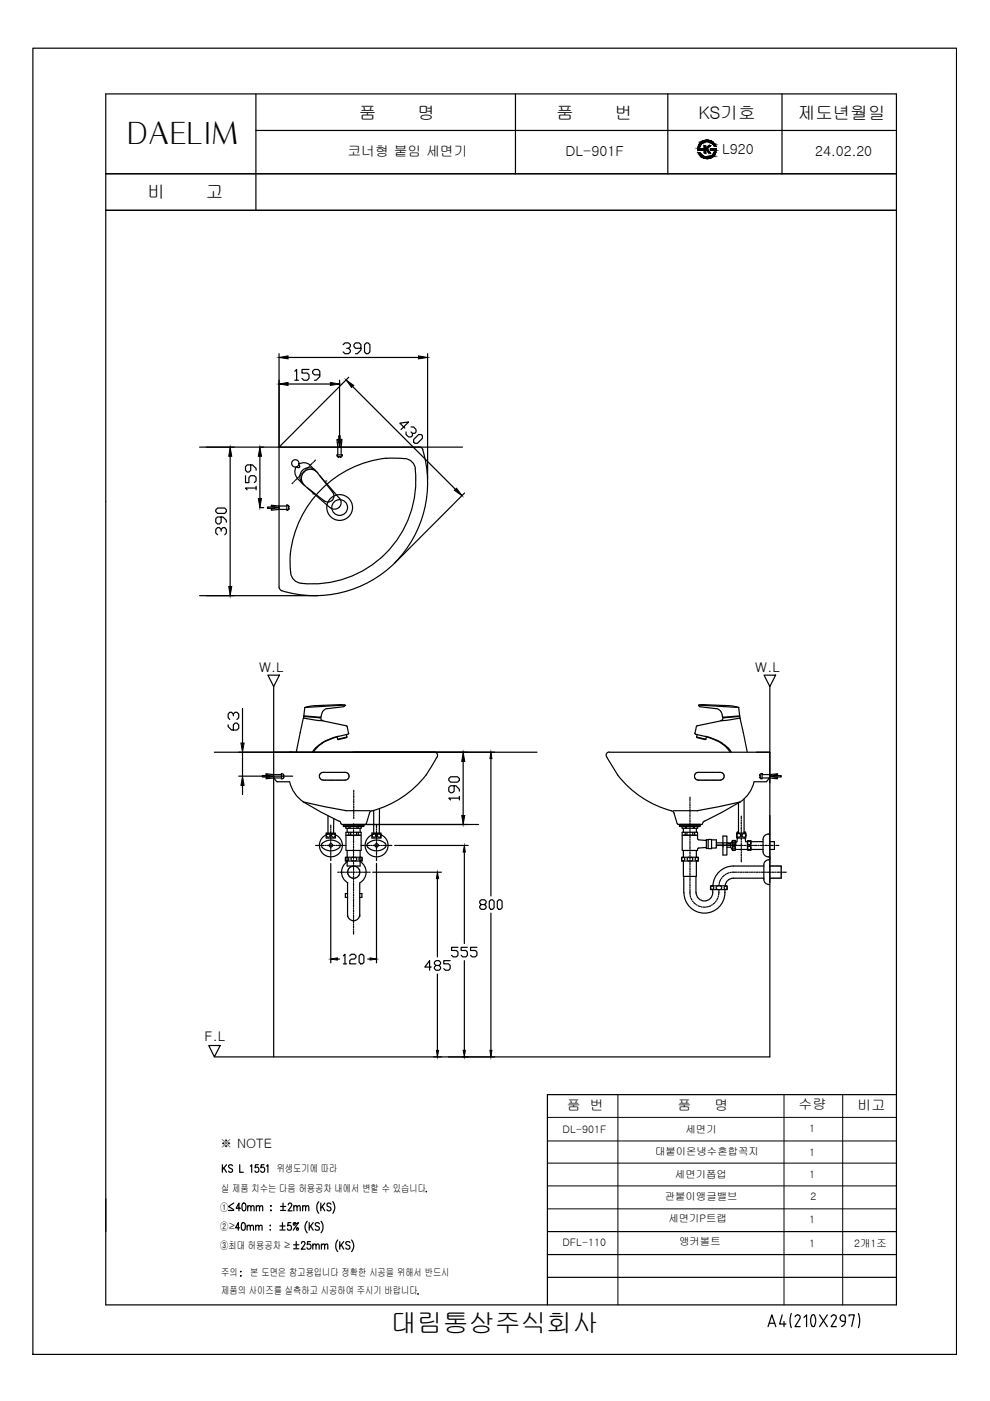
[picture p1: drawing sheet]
<svg xmlns="http://www.w3.org/2000/svg" width="210mm" height="297mm" viewBox="0 0 210 297" stroke-linecap="round" stroke-linejoin="round" font-family="sans-serif">
<!-- layer: YA -->
<g fill="none" stroke="#000" stroke-width=".25">
<path d="M7 10.2h195.8v277h-195.8zM22.4 19.9h167.7v256.8h-167.7zM54.3 19.9v24.7M109.3 19.9v17M141.6 19.9v17M165.8 19.9v17M22.4 36.8h167.7M54.3 27.7h135.8M148.1 32.4h.3a1.64 1.64 0 0 0 1.8 .9 1.64 1.64 0 0 0 1.3-1.5h-.8v-.2h1.1a1.92 1.92 0 0 1-1.5 2 1.92 1.92 0 0 1-2.2-1.2zM148.4 30.5a2.02 2.02 0 0 1 3.4 .5h-.3a1.63 1.63 0 0 0-1.8-1 1.63 1.63 0 0 0-1.4 1.6h.6v.2h-.9v-.7zM149.3 30.9h.3v.6l.6-.6h.5l-.9 .6 .9 .9h-.5l-.4-.7-.2 .2v.5h-.3zM22.4 44.6h167.7"/>
<path d="M190.1 232.1h-74v44.6M116.1 270.8h74M116.1 266h74M116.1 261.1h74M165.8 278.8l-.5 1.9h1.4M167.8 278.5l-.3 1.5 .3 1.5M168.6 279.2a.54 .54 0 0 1 .7-.4 .54 .54 0 0 1 .3 .8l-1 1.7h1.1M170.5 279.3l.5-.5v2.5M172.1 278.9a2.31 2.31 0 0 0 0 2.2M172.1 278.9l.3-.2 .3 .2M172.7 278.9a2.31 2.31 0 0 1 0 2.2M173.8 278.8l1.6 2.5"/>
<path d="M175.4 278.8l-1.6 2.5M176.2 279.2a.54 .54 0 0 1 .8-.4 .54 .54 0 0 1 .2 .8l-1 1.7h1.1M178.1 279.3v.3M178.2 279.3a.53 .53 0 0 1 .5-.5 .53 .53 0 0 1 .5 .5M178.2 279.6v.3l.5 .2M179.2 279.3v.8M180 279.1v-.3h1.1l-.5 2.4M182 278.5l.3 1.5-.3 1.5M162.8 281.3l.8-2.5 .9 2.5M163.1 280.6h1.1M166.2 280.2v1.1M172.1 281.1l.3 .2 .3-.2"/>
<path d="M178.7 280.2h.5M179.3 280.1a1.25 1.25 0 0 1-.9 1.2"/>
</g>
<!-- layer: DIM -->
<path d="M116.1 236.9h74M131 232.1v44.6M166.2 232.1v44.6M178.7 232.1v44.6M116.1 256.3h74M116.1 251.4h74M116.1 246.6h74M116.1 241.9h74" fill="none" stroke="#000" stroke-width=".21"/>
<!-- layer: MAIN -->
<path d="M44.3 221.7h2.4l-1.2 2.4z" fill="none" stroke="#000" stroke-width=".25"/>
<!-- layer: 002 -->
<path d="M162 143.1h2.5l-1.3 2.5z" fill="none" stroke="#000" stroke-width=".25"/>
<g fill="none" stroke="#000" stroke-width=".25">
<path d="M59.2 94.8h29.6M88 99.4a21.9 21.9 0 0 1-24.2 24.3M89.6 95.3a24.2 24.2 0 0 1-5.9 24M83.7 119.3a24.2 24.2 0 0 1-24 6M56.8 143.1h2.5l-1.3 2.5zM58 159.5h34.1M58 145.6v78.5M92.2 159.5a.66 .66 0 0 1 .5 .4 .66 .66 0 0 1-.1 .7 21.2 21.2 0 0 1-13.7 11.3M129.1 159.4a.66 .66 0 0 0-.5 .4 .66 .66 0 0 0 .1 .8M160.4 159.5h2.8M163.2 145.6v78.5h-117.7M64.3 170l3.8 2.2 3.8 1.9"/>
<path d="M71.9 174.1l.3 .3M72.2 174.4l.1 .2M72.3 174.6l.3 .2h4.8M78.9 171.9l-.5 .2-.7 2.5-.3 .2M128.7 160.6l2.3 3.7M130.9 164.3a22 22 0 0 0 11.7 7.7l.3 .4 .7 2.2M143.6 174.6l.3 .2h4.8M149 174.4l-.3 .4M149.4 174.1l-.3 .3M156.9 170l-7.6 4.1"/>
</g>
<g fill="none" stroke="#000" stroke-width=".25">
<path d="M64.6 99.9l-.4 .3M64.9 99.6l-.2 .1M65.4 99.1l-.4 .3M65.7 98.8l-.2 .1M66.2 98.3l-.4 .3M66.4 98l-.1 .1M66.9 97.6l-.3 .2M62.2 102.3l-.3 .2M62.5 102l-.2 .1M63 101.5l-.4 .3M63.3 101.2l-.2 .1M63.8 100.7l-.4 .3"/>
<path d="M64.1 100.4l-.2 .1M66.9 179.3h.6M67.8 179.3h.2M68.2 179.3h.5M68.9 179.3h.2M69.3 179.3h.5M70 179.3h.3M70.1 174.9v.7M70.1 175.8v.2M70.1 176.2v.5M70.1 176.9v.2M70.1 177.3v.5"/>
<path d="M70.1 178v.2M70.1 178.4v.6M70.1 179.2v.2M70.1 179.6v.5M70.5 179.3h.5M71.2 179.3h.2M71.6 179.3h.5M72.3 179.3h.2M72.7 179.3h.7M75 174.7v.6M75 175.5v.2M75 176v.5"/>
<path d="M75 176.7v.2M75 177.1v.5M75 177.8v.2M75 178.2v.5M75 178.9v.2M75 179.3v.5M75 167.6v.4M75 168.2v.2M75 168.6v.5M75 169.3v.3M75 169.7v.5M75 170.4v.3"/>
<path d="M75 170.9v.5M75 171.6v.2M75 172v.5M75 172.7v.2M75 173.2v.3M76.6 179.3h.6M77.5 179.3h.2M77.9 179.3h.5M78.6 179.3h.2M79 179.3h.5M79.7 179.3h.3M79.8 174.9v.7"/>
<path d="M79.8 175.8v.2M79.8 176.2v.5M79.8 176.9v.2M79.8 177.3v.5M79.8 178v.2M79.8 178.4v.6M79.8 179.2v.2M79.8 179.6v.5M80.2 179.3h.4M80.8 179.3h.3M81.3 179.3h.5M82 179.3h.2"/>
<path d="M82.4 179.3h.7M146.3 169v.8M146.3 170v.2M146.3 170.4v.5M146.3 171.1v.2M146.3 171.5v.6M146.3 172.3v.2M146.3 172.7v.5M146.3 173.4v.2M146.3 173.8v.5M146.3 174.5v.2M146.3 174.9v.5"/>
<path d="M146.3 175.7v.2M146.3 176.1v.5M146.3 176.8v.2M146.3 177.2v.5M146.3 177.9v.2M146.3 178.3v.5M146.3 179v.3M146.3 179.5v.5M151.9 179.3h.7M152.8 179.3h.2M153.2 179.3h.5M153.9 179.3h.2"/>
<path d="M154.3 179.3h.5M155 179.3h.2M155.4 179.3h.5M156.2 179.3h.2M156.6 179.3h.5M157.2 173v.6M157.2 173.8v.2M157.2 174.3v.4M157.2 174.9v.2M157.2 175.4v.5M157.2 176.1v.2M157.2 176.5v.5"/>
<path d="M157.2 177.2v.2M157.2 177.6v.5M157.2 178.3v.2M157.2 178.7v.6M157.2 179.5v.2M157.2 179.9v.5M157.3 179.3h.2M157.7 179.3h.5M158.4 179.3h.2M158.8 179.3h.5M159.5 179.3h.3M160 179.3h.5"/>
<path d="M160.7 179.3h.2M161.1 179.3h.5M161.8 179.3h.2M162.2 179.3h.5M162.9 179.3h.2M163.4 179.3h.5M164.1 179.3h.2M164.5 179.3h.6M70.1 180.3v.2M70.1 180.7v.5M70.1 181.4v.2M70.1 181.8v.7"/>
<path d="M71.6 184.9h.3M72.1 184.9h.2M72.5 184.9h.6M73.3 184.9h.2M73.7 184.9h.5M74.4 184.9h.2M74.8 184.9h.5M75 180.1v.2M75 180.5v.4M75 181.2v.2M75 181.6v.5M75 182.3v.2"/>
<path d="M75 182.7v.5M75 183.4v.3M75 183.9v.5M75 184.6v.2M75 185v.5M75 185.7v.2M75 186.1v.5M75 186.8v.2M75 187.3v.5M75 188v.2M75 188.4v.5M75 189.1v.2"/>
<path d="M75 189.5v.5M75 190.2v.2M75 190.6v.5M75 191.4v.2M75 191.8v.4M75 192.5v.2M75 192.9v.5M75 193.6v.2M75 194v.5M75 194.7v.3M75 195.2v.5M75 195.9v.2"/>
<path d="M75 196.3v.5M75 197v.2M75 197.4v.6M75.5 184.9h.2M75.9 184.9h.5M76.7 184.9h.2M77.1 184.9h.5M77.8 184.9h.2M78.2 184.9h.3M79.8 180.3v.2M79.8 180.7v.5M79.8 181.4v.2"/>
<path d="M79.8 181.8v.7M146.3 180.2v.2M146.3 180.6v.5M146.3 181.3v.2M146.3 181.7v.5M146.3 182.4v.2M146.3 182.9v.5M146.3 183.6v.2M146.3 184v.5M146.3 184.7v.2M146.3 185.1v.5M146.3 185.8v.2"/>
<path d="M146.3 186.2v.5M146.3 187v.2M146.3 187.4v.5M146.3 188.1v.2M146.3 188.5v1.3M146.4 190v.2M146.5 190.4l.2 .5M146.8 191.1l.2 .1M147.1 191.4l.4 .3M147.6 191.8l.2 .1M148 192l.5 .2M148.7 192.2l.2 .1"/>
<path d="M149.1 192.3h.5M150 192.2l-.2 .1M150.7 192l-.5 .2M151 191.8l-.1 .1M151.6 191.4l-.4 .3M151.8 191l-.1 .2M152.2 190.4l-.2 .5M152.3 190v.2M152.4 188.6l-.1 1.2M152.5 187.5l-.1 .3M152.6 187.1l-.1 .2M152.8 186.5l-.2 .4"/>
<path d="M153.1 186.1l-.2 .2M153.6 185.6l-.4 .3M153.9 185.3l-.2 .2M154.5 185.1l-.4 .2M155 185h-.2M155.2 184.9h1M156.4 184.9h.3M156.9 184.9h.5M157.2 180.6v.2M157.2 181v.5M157.2 181.8v.2M157.2 182.1v.6"/>
<path d="M157.6 184.9h.2M158 184.9h.5M158.7 184.9h.2M159.2 184.9h.4M159.8 184.9h.2M160.3 184.9h.5M161 184.9h.2M161.4 184.9h.5M162.1 184.9h.2M162.5 184.9h.6M163.2 184.9h.2M163.6 184.9h.6"/>
<path d="M164.4 184.9h.2M164.8 184.9h.5M165.5 184.9h.2M165.9 184.9h.8"/>
</g>
<g fill="none" stroke="#000" stroke-width=".25">
<path d="M62.8 99a1.93 1.93 0 0 0 .3 2.4M62.9 98.9l.2 .3M63.3 98.6l.2 .2M63.4 98.4a1.93 1.93 0 0 1 2.4 .3M63.5 98.8v.3h-.3M65.8 98.7l1.4 1.4M66.9 99.7a1.93 1.93 0 0 0-2.8 0 1.93 1.93 0 0 0 0 2.7M81.9 97.2h3.9M61.6 117.5v3.9M63 101.4l1.4 1.4M64.6 103l4.1 3.2a1.29 1.29 0 0 0 1.7-.1 1.29 1.29 0 0 0 .1-1.7M65.1 103.4l4.9 4.2a1.42 1.42 0 0 0 1.9-.1 1.42 1.42 0 0 0 .1-1.9"/>
<path d="M66.3 104.7h.1M67.3 100.3l3.2 4.1M67.4 100.2a1.93 1.93 0 0 0-2.9-.1 1.93 1.93 0 0 0 .2 2.8M67.7 100.8l4.3 4.8M69.1 102h.1M64.4 151.9l3.6 .3M64.4 151.8l3.6 .3M64.6 150l2.1-.4 6.4-.1zM67.2 158.5l-.7 1M67.7 152.1v.1M68 152.2a.44 .44 0 0 0 .5 .6M68.1 152h-.1"/>
<path d="M68.3 157.5a5.7 5.7 0 0 0-2.1 1.9M68.4 150.9l-.3 1.1M69.3 157l-2.1 1.5M69.4 150.2l-.6 .2-.4 .5M71.7 156.1l-1.8 .6-1.7 .8M73.1 149.5h.1M73.1 149.5l-.2 .3-3.5 .5M73.4 155.8l.2 .5-2 .4-.1-.5-2.2 .8M73.5 156.4l-1.9 .3M73.6 156.3h-.1M73.6 155.7l-1.9 .4M147.6 155.7l1.9 .4"/>
<path d="M147.7 156.3l1.8 .5M147.8 155.8l-.1 .5 1.9 .4 .2-.5M148.1 149.5v.1M148.2 149.5l8.5 .5-2.1-.4M148.2 149.5h.1M148.2 149.6l.2 .2M148.4 149.8l3.4 .5M149.2 149.4l5.4 .2M149.2 149.4l-1 .1M149.5 156.1l1.9 .6 1.6 .8M149.7 156.7l-.1 .1M149.8 156.2l2.2 .8"/>
<path d="M151.9 150.2l.5 .2 .5 .5M151.9 157l2.2 1.5M152.9 150.9l.2 .7M153 157.5a5.7 5.7 0 0 1 2 1.9M153.1 151.6l.1 .4M153.2 152h.1M153.5 152.1v.1M154 158.5l.8 1M156.8 151.9l-3.5 .3a.44 .44 0 0 1-.5 .6M156.8 151.8l-3.5 .3M61.4 165.7a7 7 0 0 0 2.9 4.3M64.3 170l9.1 1.9h5.1"/>
<path d="M68.3 178.8a2.73 2.73 0 0 1 3.7 0M68.3 179.7a2.73 2.73 0 0 0 3.7 0M68.3 178.8l-.2 .4 .2 .5M69.2 176.6h1.9v1.1h-1.9zM69.5 172.9v3.7M70.8 173.6l-.1 3M72 178.8l.2 .4-.2 .5M72.8 174.8v.4h4.4v-.4M72.8 175.1h4.4M73.3 175.2v.4h3.3v-.4M73.3 176.5h3.3v3.8h-3.3zM73.3 177.1h3.3"/>
<path d="M73.6 175.6v.9M73.9 176.5v.6M74 175.2v.4M74.2 175.2v.4M74.4 176.5v.6M75.6 176.5v.6M75.7 175.2v.4M75.9 175.2v.4M76 176.5v.6M76.4 175.6v.9M78 178.8l-.2 .4 .2 .5M78 178.8a2.73 2.73 0 0 1 3.7 0"/>
<path d="M78 179.7a2.73 2.73 0 0 0 3.7 0M78.9 176.6h1.9v1.1h-1.9zM79.2 171.8v4.8M80.5 171.4l-.1 5.2M81.7 178.8l.2 .4-.2 .5M142.8 171.9h5.2M144.1 174.8v.4h4.3v-.4M144.1 175.1h4.3M144.6 175.2v.4h3.3v-.4M144.6 177.1h3.3M144.9 175.6v.9M145.3 176.5v.6"/>
<path d="M145.3 175.2v.4M145.5 175.2v.4M145.7 176.5v.6M146.9 176.5v.6M147 175.2v.4M147.2 175.2v.4M147.3 176.5v.6M147.6 175.6v.9M147.9 177.8v-1.3h-3.3v3.8h3.3l.1-.4 .1-.1 1.7-.1M147.9 177.8l.2 .2 1.7 .2M150.1 178h.8v1.9h-.8zM150.1 178h-.3v1.9h.3"/>
<path d="M150.9 178.1h1v1.7h-1M151.9 178.7h4.3M151.9 179.2h4.3M153.3 177.3h.8v4h-.8zM153.3 178.9v.7M154.1 178.9h.8M154.1 179.6h.8M155.3 178.2h.6v2.1h-.6zM155.3 178.2l-.4 .7v.7l.4 .7M156.2 176.6h1.9v1.1h-1.9zM156.4 177.7l-.2 .7h-.3M156.6 176.4h-.3v.2"/>
<path d="M156.6 170.2v6.4M157.8 176.4h.2v.2M157.8 169.4v7.2M158 177.7l.1 .7h.4M158.5 178.2h.7v2.1h-.7zM159.2 178.4h2.6M159.9 165.7a7 7 0 0 1-2.9 4.3l-9.2 1.9M161.8 178v2.6M163.2 176.8a1.18 1.18 0 0 0-1.4 1.2M163.2 172.9v14.2M73.2 181.8h3.6v.8h-3.6zM73.6 180.3v3.3h2.8v-3.3"/>
<path d="M73.7 182.7a2.6 2.6 0 0 0 0 4.5M73.7 193.9a1.29 1.29 0 0 0 1.3 1.3 1.29 1.29 0 0 0 1.3-1.3M73.7 187.2v7.2M73.7 189.5h-.5v.8h.5M74.8 181.8a.4 .4 0 0 0-.4 .4 .4 .4 0 0 0 .4 .4M75.2 181.8a.4 .4 0 0 1 .4 .4 .4 .4 0 0 1-.4 .4M76.3 187.2v7.2M76.3 189.5h.4v.8h-.4M76.4 182.7a2.6 2.6 0 0 1-.1 4.5M144.5 181.8h3.6v.8h-3.6zM144.9 182.6v3.2h2.7v-3.2M144.9 180.3v1.5"/>
<path d="M145 185.8v3.5M146.1 181.8a.4 .4 0 0 0-.4 .4 .4 .4 0 0 0 .4 .4M146.5 181.8a.4 .4 0 0 1 .4 .4 .4 .4 0 0 1-.4 .4M147.6 185.8v3.5M147.6 180.3v1.5M150.7 187.8h3.5v.8h-3.5zM151 187.8a.4 .4 0 0 1 .3 .4 .4 .4 0 0 1-.3 .4M151 187.8a.4 .4 0 0 0-.3 .4 .4 .4 0 0 0 .3 .4M151.1 188.6a1.81 1.81 0 0 1-1.4 2.4 1.81 1.81 0 0 1-2.1-1.7M151.1 187.7v.1M152.2 187.8a.4 .4 0 0 0-.4 .4 .4 .4 0 0 0 .4 .4M152.6 187.8a.4 .4 0 0 1 .4 .4 .4 .4 0 0 1-.4 .4"/>
<path d="M153.7 188.6a4.4 4.4 0 0 1-4 5 4.4 4.4 0 0 1-4.7-4.3M155.5 183.6h6.5M155.5 186.2h6.5M155.5 186.2a1.76 1.76 0 0 0-1.8 1.6M155.5 183.6a4.3 4.3 0 0 0-4.3 4.1M155.9 180.1h2.6M159.2 180.1h2.6M161.8 180.5a1.18 1.18 0 0 0 1.4 1.2M163.2 182.3h-.2a1.04 1.04 0 0 0-1 1v3.2a1.14 1.14 0 0 0 1.2 1.1"/>
<circle cx="62.6" cy="98.2" r=".78"/>
<circle cx="72" cy="107.6" r="2.73"/>
<circle cx="69.6" cy="177.1" r=".4"/>
<circle cx="70.2" cy="179.2" r="2.43"/>
<circle cx="70.2" cy="179.2" r=".36"/>
<circle cx="70.7" cy="177.1" r=".4"/>
<circle cx="79.3" cy="177.1" r=".4"/>
<circle cx="79.8" cy="179.2" r="2.43"/>
<circle cx="79.8" cy="179.2" r=".36"/>
<circle cx="80.4" cy="177.1" r=".4"/>
<circle cx="155.6" cy="178.8" r=".28"/>
<circle cx="155.6" cy="179.7" r=".28"/>
<circle cx="156.6" cy="177.1" r=".4"/>
<circle cx="157.7" cy="177.1" r=".4"/>
<circle cx="158.8" cy="178.7" r=".36"/>
<circle cx="158.8" cy="179.8" r=".36"/>
<circle cx="73.6" cy="182.2" r=".37"/>
<circle cx="76.4" cy="182.2" r=".37"/>
<circle cx="144.9" cy="182.2" r=".37"/>
<circle cx="147.7" cy="182.2" r=".37"/>
<circle cx="153.9" cy="188.2" r=".37"/>
</g>
<g fill="none" stroke="#000" stroke-width=".25">
<path d="M67.7 164.4v.2M67.7 164.7l.1 .2M67.8 164.9l.2 .3M67.8 164.1v.2M68 164l-.1 .1M68 165.2l.1 .1M68.1 163.9h-.1M68.1 165.3h.1M68.2 163.8h-.1M68.3 165.4h.1M68.4 163.8h-.1M68.4 163.8h.8"/>
<path d="M68.4 165.4h.8M69.3 163.8h.4M69.3 165.4h.4M69.8 163.8h1.1M69.8 165.4h1.1M71 163.8h.4M71 165.4h.4M71.4 163.8h.7M71.4 165.4h1.2M72.2 163.8h.4M72.7 163.8h.6M72.7 165.4h.4"/>
<path d="M73.3 165.4h-.2M73.3 165.4h.1M73.3 163.8h.1M73.5 163.8h.1M73.6 165.3h-.1M73.6 163.9h.1M73.7 165.2h-.1M73.8 164v.1M73.8 165.1v.1M73.9 164.1v.1M73.9 164.9v.1M73.9 164.2l.1 .1"/>
<path d="M74 164.7l-.1 .2M74 164.4v.1M74 164.5v.1M147.3 164.4v.2M147.3 164.7v.2M147.3 164.2v.1M147.3 164.9l.2 .3M147.4 164.1l-.1 .1M147.5 164l-.1 .1M147.5 165.2l.3 .1M147.6 163.9h-.1M147.8 163.8h-.2"/>
<path d="M147.8 165.4h.1M147.9 163.8h-.1M147.9 163.8h.7M147.9 165.4h.7M148.7 163.8h.3M148.7 165.4h.3M149.1 163.8h1.2M149.1 165.4h1.2M150.4 163.8h.3M150.4 165.4h.3M150.8 163.8h.7M150.8 165.4h1.2"/>
<path d="M151.6 163.8h.4M152 163.8h.8M152 165.4h.4M152.9 163.8h.2M153 165.4h-.5M153.1 165.3h-.1M153.1 163.9h.1M153.2 165.2h-.1M153.3 164l.1 .1M153.4 165.1l-.1 .1M153.4 164.1l.1 .2M153.5 164.7l-.1 .3"/>
<path d="M153.5 164.4v.2M163.2 178.4h.2M163.5 178.4h.4M164 178.4l.2 .1M164.2 178.6v.7M164.2 179.4v.4M164.2 179.8v.3h-.2M73.7 184.7v.4M73.7 185.1l.1 .2M73.8 184.5l-.1 .1M73.8 185.3l.1 .2M73.8 184.4v.1"/>
<path d="M73.9 184.2v.2M73.9 185.6h.1M74 185.7v.1M74 184.1l-.1 .1M74.1 184l-.1 .1M74.1 185.8l.1 .1M74.2 183.9l-.1 .1M74.2 185.9l.1 .1M74.3 186l.1 .1M74.3 183.8l-.1 .1M74.5 186.1h.1M74.6 183.7l-.2 .1"/>
<path d="M74.6 186.2h.1M74.7 186.2h.4M74.7 183.7h-.1M75 183.6l-.2 .1M75.1 183.6l.1 .1M75.3 183.7h.1M75.4 183.7h.1M75.4 186.1l-.2 .1M75.5 183.7l.1 .1M75.6 186.1h-.1M75.7 183.8l.1 .1M75.7 186h-.1"/>
<path d="M75.8 183.9v.1M75.8 185.9h.1M75.9 184l.1 .1M75.9 185.8v.1M76 184.1l.1 .1M76.1 185.7h-.1M76.1 184.2l.1 .3M76.1 185.5v.1M76.2 185.4l-.1 .1M76.2 184.5l.1 .1M76.2 185.3h.1M76.3 185.1v.1"/>
<path d="M76.3 184.7v.4M163.2 183.6h.3M163.2 186.2h.3M163.2 180.1h.2M163.5 180.1h.4M163.6 183.6h.6M163.6 186.2h.6M164.3 183.6h.4M164.3 186.2h.4M164.8 183.6h.8v.7M165.6 184.4v.4M165.6 184.9v1.1"/>
<path d="M165.6 186.1l-.8 .1"/>
</g>
<g fill="none" stroke="#000" stroke-width=".25">
<path d="M61.5 159.5h43.4M83.7 179.3h15.6M104.1 160.8v29.2M70.1 183.1v21M79 184.9h14.6M79.8 183.1v21M92.7 186.3v16.6M98.5 180.7v19.3M102.1 191.8l-.4-.4v-.3l.4-.3h.6l.4 .3v.3l-.4 .4h-.6l-.4 .3v.4l.4 .3h.6l.4-.3v-.4l-.4-.3M103.7 191.1l.4-.3h.3l.4 .3v1.4l-.4 .3h-.3l-.4-.3zM104.1 193.6v29.1M105.4 191.1l.4-.3h.3l.4 .3v1.4l-.4 .3h-.3l-.4-.3z"/>
<path d="M71.5 203.3h.5M72.8 202.7l.3-.4v2.1M72.8 204.4h.7M74.2 202.7l.3-.4h.6l.4 .4v.3l-.4 .3h-.6l-.3 .4v.7h1.3M76.1 202.7l.4-.4h.3l.4 .4v1.3l-.4 .4h-.3l-.4-.4zM78 203.3h.5M91.4 205h-1.3l1-1.3v2M92.4 204.7l-.3-.3v-.4l.3-.3h.7l.3 .3v.4l-.3 .3h-.7l-.3 .3v.4l.3 .3h.7l.3-.3v-.4l-.3-.3M92.7 206.5v16.2M95.4 203.7h-1.3v.7h1l.3 .3v.7l-.3 .3h-.7l-.3-.3M97.1 200.8h-1.4v.7h1.1l.3 .4v.6l-.3 .4h-.7l-.4-.4M98.5 203.7v19"/>
<path d="M99.1 200.8h-1.3v.7h1l.3 .4v.6l-.3 .4h-.7l-.3-.4M101.1 200.8h-1.3v.7h1l.3 .4v.6l-.3 .4h-.7l-.3-.4M91.9 224.1h1.7M95.1 224.1h9.8"/>
</g>
<path d="M104.1 159.5l.2 1.3h-.4zM92.7 184.9l.3 1.4h-.5zM98.5 179.3l.2 1.4h-.5zM70.1 203.3l1.4-.2v.5zM78.5 203.1l1.3 .2-1.3 .3zM92.5 222.7h.5l-.3 1.4zM98.2 222.7h.5l-.2 1.4zM103.9 222.7h.4l-.2 1.4z" fill="#000" stroke="#000" stroke-width=".21"/>
<!-- layer: 7 -->
<path d="M64.3 152.3l-1.5 7.2M64.4 152.2l3.8 .6 5.4 1.2M64.4 152.2l-.1 .1M73.6 154l.3 1.5M73.8 155.7h-.2M73.9 155.5l-.1 .1M147.4 155.5l.1 .1M147.4 155.7h.3M147.6 154l-.3 1.5M156.9 152.3l1.5 7.2M157 152.3l-4 .5-5.3 1.2" fill="none" stroke="#000" stroke-width=".25"/>
<!-- layer: LINE -->
<g fill="none" stroke="#000" stroke-width=".25">
<path d="M59.2 75v19.8M61.1 75.8h27.6M62.5 78.7l.4-.4v2.3M65.5 78.3h-1.5v.8h1.1l.4 .4v.7l-.4 .4h-.7l-.4-.4M67.8 79.5h-1.1l-.4-.4v-.4l.4-.4h.7l.4 .4v1.2l-.8 .7h-.3M72.8 73.1l.3-.4h.8l.4 .4v.4l-.4 .3h-.4M73.9 73.8l.4 .4v.4l-.4 .4h-.8l-.3-.4M73.9 80l-14.7 14.8h38.9M76.5 73.8h-1.1l-.4-.3v-.4l.4-.4h.7l.4 .4v1.1l-.7 .8h-.4M77.3 73.1l.4-.4h.3l.4 .4v1.5l-.4 .4h-.3l-.4-.4zM90.7 75v26.5M42.3 94.8h16.9v29.7l.1 .4 .4 .3"/>
<path d="M43.8 94.8h5.8M48.8 96.7v27.6M53.2 98.6v1.1l-.4 .4h-.4l-.3-.4v-.8l.3-.3h1.1l.8 .7v.4M55.1 94.8h.8M55.1 96.7v9M61.1 81.4h8.9M62.5 80.6h.8M72 80.6v14.2h.3M74.7 81.9l21.8 21.8M81.9 97.1a23 23 0 0 0-20.4 20.4M85.8 90.8l-1-1.1 1.8-.2-1.6 1.6M85.9 97.2a2.43 2.43 0 0 1 2.2 2.2"/>
<path d="M86.1 91.6v.5l.5 .5h.6l.2-.2v-.5M87.2 90.5h.5l.5 .6v.5l-.2 .3h-.6l-.2-.3M87.7 93.2l1.1-1.1h.5l.3 .3v.5l-1.1 1.1h-.5l-.3-.3zM88.9 94.8a.83 .83 0 0 1 .8 .5M45.7 108.1l.4-.4h1.6l.3 .4v.4l-.3 .4h-1.6l-.4-.4zM46.9 112.6v-.4l-.4-.3h-.4l-.4 .3v.8l.4 .4M46.9 112.2l.4-.3h.4l.3 .3v.8l-.3 .4M46.9 109.6v1.1l-.4 .4h-.4l-.4-.4v-.7l.4-.4h1.2l.7 .7v.4M52.1 100.9v1.4h.7v-1.1l.4-.3h.7l.4 .3v.8l-.4 .3M54.3 103.5h-2.2l.3 .4M54.3 103.1v.8M55.1 107.6h.8"/>
<path d="M59.1 107.6h.1M98.5 104.5l-14.8 14.9M42.3 126.3h25.1M61.6 121.4a2.43 2.43 0 0 0 2.2 2.3M45.5 159.5h68.4M48.4 153.7v.4l.7 .7h1.1l.4-.4v-.7l-.4-.4h-.3l-.4 .4v1.1M49.5 151.8v-.4l-.4-.4h-.4l-.3 .4v.8l.3 .3M49.5 151.4l.4-.4h.3l.4 .4v.8l-.4 .3M51.4 150.2v7.3M51.4 159.5v5.1M64.6 150l-.2 2.2M129.1 159.5h34.1"/>
<path d="M156.6 150l.3 2.2M50.6 164.6h11.4M51.4 166.5v2M75 174.8h26.5M95.2 165.1l.3-.4h1.5l.4 .4v.4l-.4 .3h-1.5l-.3-.3zM96.3 166.6v1.1l-.4 .4h-.4l-.3-.4v-.7l.3-.4h1.2l.7 .8v.3M97.4 169.2h-2.2l.3 .4M97.4 168.8v.8M98.2 161.4v11.5"/>
<circle cx="72" cy="107.6" r="1.67"/>
</g>
<!-- layer: 0 -->
<g fill="none" stroke="#000" stroke-width=".25">
<path d="M71.4 96.4h1.1v.2l-.2 .4-.5-.2v.2zM71.6 96.4l-.2-3.2h.3l.3 1.6 .2-1.6 .3-.1-.2 3.3M71.6 94.8h.7M71.8 93.9v-1.5h.3v1.5M58.3 107.5h-1.6v.3h1.5M59.1 107.3v.7M60.8 107.3l-3.3-.2 .1 .3 1.5 .2-1.5 .3-.1 .3 3.3-.2M60.8 107.1h.3l.2 .4h-.1v.5l-.4 .2zM57.2 164.4h-1.6v.3h1.5M59.7 164.2l-3.3-.1v.2l1.6 .3-1.6 .3v.2l3.3-.2M59.7 164l.4 .1 .1 .3h-.1l.1 .5-.4 .3zM161.1 164.3l.5-.3v1.2l-.5-.3 .1-.1z"/>
<path d="M161.6 164.2l3.3-.1-.1 .2-1.5 .3 1.5 .2v.3l-3.2-.2M163.3 164.2v.7M164.1 164.4h1.5v.3h-1.4M47.1 246.9v1.7M47.4 247.6l.6 1M48 246.9l-.9 1.1M48.5 256.6h1.1M49.3 247.2l-.3-.3-.5 .3 .2 .4 .6 .3a.45 .45 0 0 1-.2 .6 .45 .45 0 0 1-.6-.2M49.6 255.1l-1.1 .7 1.1 .7M50.8 246.9v1.7h.8M51 256.2h-.9l.6-1.1v1.6M51.3 259.3h.5l.2 .6a.69 .69 0 0 1-.4 .9h-.1a1.25 1.25 0 0 1-.2-1.5z"/>
<path d="M51.5 255.2l.3-.1a1.08 1.08 0 0 1 0 1.6h-.1a1.25 1.25 0 0 1-.2-1.5zM52.4 259.8v1M52.5 255.9l.3-.3 .3 .1 .1 1M52.5 255.6v1.1M53.1 247.2l.3-.3v1.7M53.2 255.9l.3-.3 .3 .1 .1 1M54.2 259.8v1M54.3 255.9l.4-.3 .3 .1v1M54.3 255.6v1.1M54.8 246.9h-.6l-.1 .7a.5 .5 0 0 1 .7 .1 .5 .5 0 0 1 0 .6 .5 .5 0 0 1-.7 .1l-.1-.1M55 255.9l.4-.3 .3 .1v1M56 246.9h-.6l-.1 .7a.5 .5 0 0 1 .7 .1 .5 .5 0 0 1 0 .6 .5 .5 0 0 1-.7 .1v-.1"/>
<path d="M56.5 247.2l.3-.3v1.7M57.3 259.8v.1zM57.4 255.6v.2zM57.4 256.6v.1zM59.3 259.9h1.1M59.5 256.6h1.1M59.5 255.8h1.1M59.9 259.2v1.4M60 255.1v1.4M61.1 255.5l.1-.3 .4-.1 .3 .4-.8 1.2h.8M61.7 259.2h-.6l-.1 .7a.5 .5 0 0 1 .7 .1 .5 .5 0 0 1 0 .7 .5 .5 0 0 1-.7 0l-.1-.2M62.3 255.9l.3-.3 .3 .1 .1 1"/>
<path d="M62.3 255.6v1.1M62.5 259.2l.1 .5-.3 .1-.1-.3 .1-.3 .5 .2 .5-.2-1.1 1.6M63 255.9l.3-.3 .3 .1 .1 1M64.2 255.9l.3-.3 .3 .1v1M64.2 255.6v1.1M64.8 255.9l.3-.3 .3 .1 .1 1M65.1 258.9a1.83 1.83 0 0 0 0 2.5M65.6 259.2v1.6M65.9 259.9l.5 .9M66.4 259.2l-.8 1.1M67.6 254.8a1.98 1.98 0 0 0 0 2.4M67.7 259.5a.44 .44 0 0 0-.6-.3 .44 .44 0 0 0-.1 .7l.5 .2a.45 .45 0 0 1 .2 .6 .45 .45 0 0 1-.7 .1l-.2-.2"/>
<path d="M68 255.1v1.6M68.1 258.9a1.97 1.97 0 0 1 0 2.5M68.3 255.8l.6 .9M68.9 255.1l-.9 1.1M70.2 255.3a.44 .44 0 0 0-.5-.2 .44 .44 0 0 0-.4 .4l.1 .2 .7 .4a.38 .38 0 0 1-.2 .6l-.5-.1-.1-.1M70.6 254.8a1.98 1.98 0 0 1 0 2.4M90.4 252.6l.1 .1M50.8 260.3h-.9l.6-1.1v1.6M51 269.6h.1zM51 270.4v.2zM52.4 260.1l.3-.3 .3 .1 .1 .9M53.1 260.1l.3-.3 .3 .1v.9"/>
<path d="M54.2 260.1l.4-.3 .2 .1 .1 .9M54.9 260.1l.3-.3 .3 .1 .1 .9M57.3 260.7v.1zM59.3 260.8h1.1M62.3 263.9h1.1M62.3 264.8h1.1M62.8 263.2v1.4M63.9 263.6l.1-.3h.5l.2 .4-.8 1.2h.8M65.8 263.2h-.6l-.1 .7a.5 .5 0 0 1 .7 .1 .5 .5 0 0 1 0 .6 .5 .5 0 0 1-.7 .1v-.2M66.3 264.1l.3-.3h.3l.1 1.1M66.3 263.8v1.1M67 264.1l.3-.3h.3l.1 1.1"/>
<path d="M68.1 264.1l.4-.3h.3v1.1M68.1 263.8v1.1M68.8 264.1l.4-.3h.3v1.1M71.6 262.9a1.98 1.98 0 0 0 0 2.5M72 263.2v1.7M72.3 263.9l.6 1M72.9 263.2l-.9 1.1M74.2 263.5l-.3-.3-.5 .1-.1 .2 .1 .3 .5 .3a.45 .45 0 0 1 .1 .8 .45 .45 0 0 1-.7-.3M74.5 262.9a1.84 1.84 0 0 1 0 2.5"/>
<circle cx="63.1" cy="260.6" r=".26"/>
</g>
<!-- layer: 3 -->
<path d="M58 164.5a1.63 1.63 0 0 0 .8 1.2M58.7 165.7h2.7M163.2 164.5l-.7 1.2h-2.6" fill="none" stroke="#000" stroke-width=".25"/>
<!-- layer: LINE -->
<g fill="#000" stroke="#000" stroke-width=".21">
<path d="M59.2 75.8l1.9-.3v.6zM88.7 75.5l2 .3-2 .3zM48.8 94.8l.3 1.9h-.6zM55.1 94.8l.3 1.9h-.6zM59.2 81.4l1.9-.3v.6zM70 81.1l2 .3-2 .3zM73.4 80.6l1.6 1.1-.5 .4zM54.8 105.7h.6l-.3 1.9zM96.3 103.9l.5-.4 1.1 1.6zM48.5 124.3h.6l-.3 2zM51.1 157.5h.7l-.4 2zM51.4 164.6l.4 1.9h-.7z"/>
<path d="M97.9 172.9h.6l-.3 1.9zM98.2 159.5l.3 1.9h-.6z"/>
</g>
<!-- layer: DIM -->
<g fill="#000" stroke="#000" stroke-width=".21">
<path d="M149.5 33.6h.9zM149.6 29.7h.7zM150.3 33.3h.8z"/>
<path d="M148 31.6h.9zM148 31.6h.9z"/>
<path d="M148 31.4l.3 .1zM148 31.4l.3 .1z"/>
<path d="M148 31.5l.3 .1zM148 31.5l.3 .1z"/>
<path d="M148.1 31l.2 .4 .1-.4zM148.1 31l.2 .4h-.3z"/>
<path d="M148.1 32.4l.5 .3-.2-.3zM148.1 32.4l.5 .3h-.4z"/>
<path d="M148.2 30.7l.2 .3 .2-.3zM148.2 30.7l.2 .3h-.3zM148.1 31h.3zM148.1 31h.3z"/>
<path d="M148.2 32.7h.5zM148.2 32.7h.5z"/>
<path d="M148.3 32.7l.6 .2-.2-.2zM148.3 32.7l.6 .2h-.5z"/>
<path d="M148.4 30.4l.2 .3 .2-.3zM148.4 30.4l.2 .3h-.4zM148.2 30.7h.4zM148.2 30.7h.4z"/>
<path d="M148.4 30.4h.5zM148.4 30.4h.4z"/>
<path d="M148 31.8h.9zM148 31.8h.9z"/>
<path d="M148.4 32.9l.6 .1zM148.4 32.9l.6 .1z"/>
<path d="M148 31.6l.9 .1v-.1zM148 31.6l.9 .1h-.9z"/>
<path d="M148 31.7l.9 .1v-.1zM148 31.7l.9 .1h-.9zM148 31.8h.9zM148 31.8h.9z"/>
<path d="M148.5 33l.7 .1zM148.5 33l.7 .1z"/>
<path d="M148.5 30.2l.4 .2 .1-.2zM148.5 30.2l.4 .2h-.5z"/>
<path d="M148.6 33.1l.6 .1zM148.6 33.1l.6 .1z"/>
<path d="M148.6 33.2h.8zM148.6 33.2h.8z"/>
<path d="M148.7 30.1l.3 .1 .3-.1zM148.5 30.2l.2-.1 .3 .1z"/>
<path d="M148.7 30.1h.7zM148.7 30.1h.6z"/>
<path d="M148.8 33.2l.9 .1zM148.8 33.2l.9 .1z"/>
<path d="M149.5 33.6h.7zM149.7 33.6h.5z"/>
<path d="M148.8 30h.8zM148.8 30h.8z"/>
<path d="M148.8 30h.8zM148.8 30l.6 .1h-.7z"/>
<path d="M149.3 30.9l.3 .6v-.6zM149.3 30.9l.3 .6h-.3z"/>
<path d="M149.3 31.9l.3 .5v-.5zM149.3 31.9l.3 .5h-.3z"/>
<path d="M148.8 33.3h1.2zM148.8 33.3h1.2z"/>
<path d="M149.3 31.5l.7 .2-.2-.2zM149.3 31.5l.7 .2h-.7z"/>
<path d="M149.3 31.7l.3 .2 .2-.2zM149.3 31.7l.3 .2h-.3z"/>
<path d="M148.8 30h1.1zM148.8 30h.8z"/>
<path d="M149.3 31.5h.6zM149.3 31.5h.5z"/>
<path d="M149.8 31.7l.9 .7-.7-.7zM149.8 31.7l.9 .7h-.5z"/>
<path d="M149.6 29.7l.8 .1zM149.4 29.8h1z"/>
<path d="M149.4 29.8h1.2zM149.3 29.8h1.3z"/>
<path d="M149.4 33.5h1.1zM149.4 33.5l1 .1z"/>
<path d="M149.3 29.8l1.5 .1zM149 29.9h1.8z"/>
<path d="M150.2 30.9l-.3 .6 .8-.6zM149.6 31.5l.6-.6-.3 .6z"/>
<path d="M149.1 33.5h1.6zM149.1 33.5h1.7z"/>
<path d="M149.1 33.5h1.6zM149.1 33.5h1.4z"/>
<path d="M149 29.9h1.9zM149 29.9h1.9z"/>
<path d="M149 29.9l2 .1zM148.8 30h2.2z"/>
<path d="M149.9 30h1.1zM149.9 30h1.1z"/>
<path d="M148.9 33.3l1.9 .2 .2-.2zM148.9 33.3l1.9 .2h-1.7z"/>
<path d="M150.2 30l.9 .1zM150.2 30l.9 .1z"/>
<path d="M148.9 33.3h2.1zM148.9 33.3h2.1z"/>
<path d="M150.3 33.3h.8zM150 33.3h1z"/>
<path d="M150.5 30.1h.7zM150.5 30.1h.7z"/>
<path d="M150.5 33.2h.6zM150.3 33.3h.8zM150.3 33.3h.8z"/>
<path d="M150.5 30.1l.7 .1v-.1zM150.5 30.1l.7 .1z"/>
<path d="M150.7 30.2l.7 .2zM150.7 30.2l.7 .2z"/>
<path d="M150.7 33.1h.5zM150.5 33.2h.6z"/>
<path d="M150.9 30.4l.6 .1zM150.9 30.4l.6 .1z"/>
<path d="M150.9 33h.5zM150.7 33.1h.5z"/>
<path d="M151 32.9h.4zM151 32.9l.4 .1h-.5z"/>
<path d="M151.1 30.5l.5 .2-.1-.2zM151.1 30.5l.5 .2h-.4z"/>
<path d="M151.2 32.7h.4zM151.2 32.7h.4z"/>
<path d="M151.2 32.7l.2 .2 .2-.2zM151.2 32.7l.2 .2h-.4z"/>
<path d="M151.2 30.7l.6 .3-.2-.3zM151.2 30.7l.6 .3h-.4z"/>
<path d="M151.4 32.3l.4 .1zM151.4 32.3l.4 .1z"/>
<path d="M151.4 32.4l.2 .3 .2-.3zM151.4 32.4l.2 .3h-.4z"/>
<path d="M151.5 31.9h.3zM151.5 31.9h.3z"/>
<path d="M151.5 31.9l.3 .4v-.4zM151.5 31.9l.3 .4h-.4z"/>
<path d="M150.7 31.6h1.2zM150.7 31.6h1.2zM150.7 31.6h1.2zM150.7 31.6h1.2z"/>
<path d="M150.7 31.6l1.2 .1v-.1zM150.7 31.6l1.2 .1h-1.2z"/>
<path d="M150.7 31.7l1.2 .1v-.1zM150.7 31.7l1.2 .1h-1.2zM150.7 31.8h1.2zM150.7 31.8h1.2z"/>
<path d="M150.7 31.8h1.2zM150.7 31.8h1.2z"/>
<path d="M151.5 31.8h.4zM151.5 31.8l.3 .1z"/>
</g>
<text font-size="6.4" x="26.9" y="30.6">DAELIM</text>
<text font-size="5.5" x="82.9" y="282.4">대림통상주식회사</text>
<g font-size="3.7">
<text x="76.1" y="25.2">품</text>
<text x="88.5" y="25.2">명</text>
<text x="117.9" y="25.2">품</text>
<text x="130.3" y="25.2">번</text>
<text x="148.1" y="25.2">KS기호</text>
<text x="169.1" y="25.2">제도년월일</text>
<text x="31.3" y="42">비</text>
<text x="43.7" y="42">고</text>
</g>
<g font-size="2.9">
<text x="73.7" y="33.2">코너형 붙임 세면기</text>
<text x="119.9" y="33.2">DL-901F</text>
<text x="153.1" y="32.7">L920</text>
<text x="172.8" y="33.1">24.02.20</text>
<text x="120.2" y="235.4">품 번</text>
<text x="143.7" y="235.3">품</text>
<text x="151.5" y="235.3">명</text>
<text x="169.3" y="235.2">수량</text>
<text x="181.8" y="235.3">비고</text>
</g>
<g font-size="2.8">
<text x="54.9" y="142.4">W.L</text>
<text x="160.1" y="142.6">W.L</text>
<text x="43.4" y="220.7">F.L</text>
<text x="46.6" y="243.3">※ NOTE</text>
</g>
<text font-size="2.6" x="87.5" y="275.5">.</text>
<g font-size="2.2">
<text x="119.3" y="240.2">DL-901F</text>
<text x="138.9" y="244.9">대붙이온냉수혼합꼭지</text>
<text x="145.4" y="240.1">세면기</text>
<text x="171.6" y="240">1</text>
<text x="171.6" y="245">1</text>
<text x="58.7" y="248.6">위생도기에 따라</text>
<text x="143.1" y="249.8">세면기폽업</text>
<text x="171.6" y="249.7">1</text>
<text x="46.7" y="256.7">①</text>
<text x="46.9" y="252.7">실 제품 치수는 다음 허용공차 내에서 변할 수 있습니다</text>
<text x="141" y="254.5">관붙이앵글밸브</text>
<text x="171.8" y="254.5">2</text>
<text x="46.7" y="260.8">②≥</text>
<text x="141.7" y="259.2">세면기P트랩</text>
<text x="144" y="263.9">앵커볼트</text>
<text x="171.6" y="259.4">1</text>
<text x="46.7" y="264.9">③최대 허용공차 ≥</text>
<text x="119.2" y="264.3">DFL-110</text>
<text x="171.6" y="264.4">1</text>
<text x="181.1" y="264.4">2개1조</text>
<text x="46.9" y="270.6">주의</text>
<text x="46.9" y="274.4">제품의 사이즈를 실측하고 시공하여 주시기 바랍니다</text>
<text x="53.1" y="270.6">본 도면은 참고용입니다 정확한 시공을 위해서 반드시</text>
</g>
</svg>
